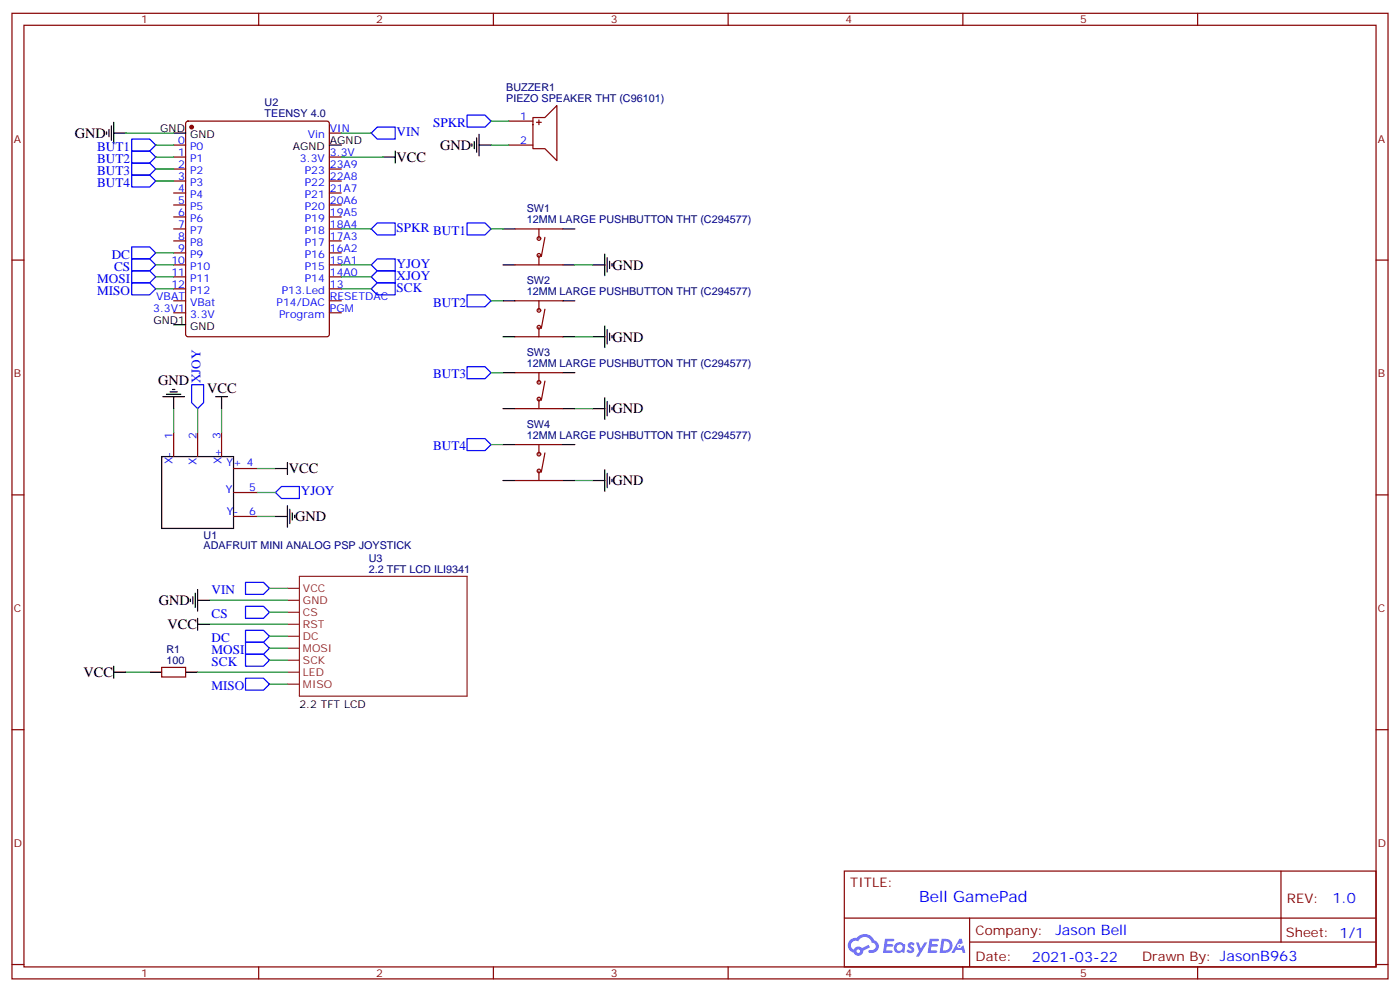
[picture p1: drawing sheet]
<svg xmlns="http://www.w3.org/2000/svg" width="412mm" height="292mm" viewBox="0 0 412 292" stroke-linecap="round" stroke-linejoin="round" font-family="sans-serif">
<g fill="none" stroke="#870000" stroke-width=".35">
<path d="M3.5 3.9h405.4v284.4h-405.4zM7.1 7.4h398.2v277.3h-398.2zM76.2 3.9v3.5M145.3 3.9v3.5M214.5 3.9v3.5M283.6 3.9v3.5M352.8 3.9v3.5M3.5 76.6h3.6M405.3 76.6h3.6M3.5 145.7h3.6M405.3 145.7h3.6M3.5 214.9h3.6"/>
<path d="M405.3 214.9h3.6M248.7 256.5h156.6v28.2h-156.6zM377.3 256.5v20.9M248.7 270.4h156.5M285.6 277.4h119.6M285.6 270.4v14.1M3.5 284h3.6M76.2 284.7v3.6M145.3 284.7v3.6M214.5 284.7v3.6M283.6 284.7v3.6M352.8 284.7v3.6"/>
<path d="M405.3 284h3.6"/>
</g>
<g fill="#5487ff">
<path d="M267.7 277.7a1.22 1.22 0 0 1 1.7 .2l-.4 .6a.47 .47 0 0 0-.3-.4 .47 .47 0 0 0-.5 .2l.1 .2a1.14 1.14 0 0 1 .8 1.8 1.14 1.14 0 0 1-1.9 0l-.2-.2 .5-.6 .7 .5a.29 .29 0 0 0 .3-.3 .29 .29 0 0 0-.2-.3 1.04 1.04 0 0 1-.6-1.7z"/>
<path d="M260.7 276.4h2.4l.3 .2-.2 .5-1.8 .1-.1 .8h1.5l.3 .4-.3 .4h-1.6l-.2 1.1h1.7l.2 .3-.2 .3-2.6 .1z"/>
<path d="M273.8 276.4h2.4l.3 .2-.1 .5-1.8 .1-.2 .8h1.6l.3 .4-.4 .4h-1.6l-.1 1.1h1.7l.2 .3-.2 .3-2.6 .1z"/>
<path d="M282.6 276.4h.7l.3 1.3-.6 .3a.69 .69 0 0 0-1 .3 .69 .69 0 0 0 .4 .9 .69 .69 0 0 0 .9-.6l.5-.2 .6 2.2h-.8l-.2-.9h-1.8l-.5 .9h-.8z"/>
<path d="M269.8 277.5h.8l.6 1.8 1.1-1.8h.9l-2.6 4.2h-.8l.9-1.5z"/>
<path d="M277.4 276.4l-.6 4.2h1.3a2.11 2.11 0 0 0 2.5-2.1 2.11 2.11 0 0 0-2.5-2.1zM278.1 277.2a1.39 1.39 0 0 1 1.7 1.4 1.39 1.39 0 0 1-1.8 1.3h-.3z"/>
<path d="M263.7 278.1a1.54 1.54 0 0 0-.1 2.1 1.54 1.54 0 0 0 2.2 .1l.6 .3 .3-2.3-.2-.3h-.4a1.49 1.49 0 0 0-2.4 .1zM264 279.1a.94 .94 0 0 1 1.8 0 .94 .94 0 0 1-1.8 0z"/>
<path d="M250.4 276.8a2.18 2.18 0 0 0 1.1 3.7 1.44 1.44 0 0 0 1.6 .9 1.44 1.44 0 0 0 1.2-1.4l2-1-.5-.8-1.9 1a1.47 1.47 0 0 0-2.4 .4 1.39 1.39 0 0 1-.7-1.9 1.39 1.39 0 0 1 2-.5 2.12 2.12 0 0 1 2.2-1.3 2.12 2.12 0 0 1 1.9 1.7 1.14 1.14 0 0 1 1.1 1.4 1.14 1.14 0 0 1-1.7 .7 .43 .43 0 0 0-.5 .4 .43 .43 0 0 0 .4 .5 1.98 1.98 0 0 0 2.5-1.2 1.98 1.98 0 0 0-1.2-2.6 3.1 3.1 0 0 0-5.3-.6l-.9 .1zM252.3 280.1a.55 .55 0 0 1 1.1 0 .55 .55 0 0 1-1.1 0z"/>
<circle cx="282.6" cy="278.5" r=".26"/>
</g>
<g fill="none" stroke="#870000" stroke-width=".35">
<path d="M54.9 35.9l.5-.2h40.9l.7 .4v62.4l-.4 .6-41.2 .1-.7-.5v-62.3zM97 39.2h3.5M149.9 35.7h7.1M157 34.6h3.5l3.5-3.5v16.2l-3.5-3.5h-3.5zM158 36h1.5M158.7 35.3v1.4M51.2 42.7h3.5M51.2 46.2h3.5M51.2 49.8h3.5M51.2 53.3h3.5M51.2 56.8h3.5M97 46.2h3.5"/>
<path d="M97 49.8h3.5M97 53.3h3.5M97 56.8h3.5M149.9 42.7h7.1M51.2 78h3.5M51.2 67.4h3.5M51.2 60.4h3.5M51.2 63.9h3.5M51.2 70.9h3.5M51.2 74.5h3.5M97 78h3.5M97 67.4h3.5"/>
<path d="M97 60.4h3.5M97 63.9h3.5M97 70.9h3.5M97 74.5h3.5M151.7 78h14.1M151.7 67.4h14.1M158.7 67.4v2.8M158.7 75.2v2.8M160.5 69.9l-1 5.6M51.2 88.6h3.5M51.2 81.5h3.5M51.2 85.1h3.5"/>
<path d="M51.2 92.1h3.5M97 88.6h3.5M97 81.5h3.5M97 85.1h3.5M97 92.1h3.5M151.7 99.2h14.1M151.7 88.6h14.1M158.7 88.6v2.8M158.7 96.3v2.9M160.5 91.1l-1 5.6M151.7 109.7h14.1M158.7 109.7v2.9"/>
<path d="M158.7 117.5v2.8M160.5 112.2l-1 5.7M51.2 127.4v7M58.2 127.4v7M65.3 127.4v7M68.8 138h7M151.7 120.3h14.1M151.7 130.9h14.1M158.7 130.9v2.8M158.7 138.7v2.8M160.5 133.4l-1 5.6M68.8 145h7"/>
<path d="M68.8 152.1h7M151.7 141.5h14.1M47.6 196.5h7.1v2.9h-7.1z"/>
<circle cx="158.7" cy="70.2" r=".53"/>
<circle cx="158.7" cy="75.2" r=".53"/>
<circle cx="158.7" cy="91.4" r=".53"/>
<circle cx="158.7" cy="96.3" r=".53"/>
<circle cx="158.7" cy="112.6" r=".53"/>
<circle cx="158.7" cy="117.5" r=".53"/>
<circle cx="158.7" cy="133.7" r=".53"/>
<circle cx="158.7" cy="138.7" r=".53"/>
</g>
<g fill="none" stroke="#000" stroke-width=".35">
<path d="M31.4 38.8v.7M32.1 38.1v2.2M32.8 37.1v4.2M33.5 39.2h3.5M33.5 36v6.4M51.2 39.2h3.5M141.1 39.5v6.4M97 42.7h3.5M112.9 46.2h3.5M116.4 44.5v3.5M139 42.4v.7M139.7 41.7v2.1"/>
<path d="M140.4 40.6v4.2M141.1 42.7h3.5M148.2 78h3.5M148.2 67.4h3.5M165.8 78h3.5M165.8 67.4h3.5M174.6 78h3.6M178.2 74.8v6.4M178.9 75.9v4.2M179.6 76.9v2.2M180.3 77.6v.8M51.2 95.6h3.5"/>
<path d="M148.2 99.2h3.5M148.2 88.6h3.5M165.8 99.2h3.5M165.8 88.6h3.5M174.6 99.2h3.6M178.2 96v6.3M178.9 97v4.3M179.6 98.1v2.1M180.3 98.8v.7M48 116.8h6.3M49 116.1h4.3M50.1 115.4h2.1"/>
<path d="M50.8 114.7h.7M51.2 116.8v3.5M63.5 116.8h3.5M65.3 116.8v3.5M148.2 109.7h3.5M165.8 109.7h3.5M178.2 117.2v6.3M178.9 118.2v4.2M179.6 119.3v2.1M180.3 120v.7M47.6 134.4h21.2v21.2h-21.2zM81.1 138h3.6"/>
<path d="M84.7 136.2v3.5M148.2 120.3h3.5M148.2 130.9h3.5M165.8 120.3h3.5M165.8 130.9h3.5M174.6 120.3h3.6M178.2 138.3v6.4M178.9 139.4v4.2M81.1 152.1h3.6M84.7 148.9v6.4M85.4 150v4.2M86.1 151v2.1"/>
<path d="M86.8 151.7v.7M148.2 141.5h3.5M165.8 141.5h3.5M174.6 141.5h3.6M179.6 140.4v2.2M180.3 141.1v.8M56.1 176.4v.7M56.8 175.7v2.1M57.5 174.7v4.2M58.2 176.8h3.5M58.2 173.6v6.4M33.5 197.9h3.5"/>
<path d="M33.5 196.2v3.5M44.1 197.9h3.5M54.7 197.9h3.5M58.2 182.1v3.5M58.2 183.8h3.5"/>
</g>
<circle cx="56.4" cy="37.4" r=".53" fill="#870000" stroke="#870000" stroke-width=".35"/>
<path d="M84.7 176.8h3.5M84.7 173.2h3.5M88.2 169.7h49.4v35.3h-49.4zM84.7 197.9h3.5M84.7 194.4h3.5M84.7 190.9h3.5M84.7 187.4h3.5M84.7 183.8h3.5M84.7 180.3h3.5M84.7 201.5h3.5" fill="none" stroke="#8c2424" stroke-width=".35"/>
<g fill="none" stroke="#008700" stroke-width=".35">
<path d="M37 39.2h14.2M100.5 39.2h8.9M144.6 35.7h5.3M45.9 46.2h5.3M45.9 42.7h5.3M45.9 49.8h5.3M45.9 53.3h5.3M100.5 46.2h12.4M144.6 42.7h5.3M45.9 74.5h5.3M45.9 78h5.3M100.5 78h8.9"/>
<path d="M100.5 67.4h8.9M144.6 67.4h3.6M169.3 78h5.3M45.9 81.5h5.3M45.9 85.1h5.3M100.5 81.5h8.9M100.5 85.1h8.9M144.6 88.6h3.6M169.3 99.2h5.3M144.6 109.7h3.6M51.2 120.3v7.1M58.2 120.3v7.1"/>
<path d="M65.3 120.3v7.1M75.8 138h5.3M144.6 130.9h3.6M169.3 120.3h5.3M75.8 152.1h5.3M75.8 145h5.3M169.3 141.5h5.3M61.7 176.8h23M79.4 173.2h5.3M37 197.9h7.1M58.2 197.9h26.5M61.7 183.8h23"/>
<path d="M79.4 180.3h5.3M79.4 187.4h5.3M79.4 190.9h5.3M79.4 194.4h5.3M79.4 201.5h5.3"/>
</g>
<g fill="none" stroke="#00f" stroke-width=".35">
<path d="M109.4 39.2l1.7-1.8h5.3v3.6h-5.3zM137.6 33.9h5.3l1.7 1.8-1.7 1.7h-5.3zM38.8 41h5.3l1.8 1.7-1.8 1.8h-5.3zM38.8 44.5h5.3l1.8 1.7-1.8 1.8h-5.3zM38.8 48h5.3l1.8 1.8-1.8 1.7h-5.3zM38.8 51.5h5.3l1.8 1.8-1.8 1.8h-5.3zM38.8 79.8h5.3l1.8 1.7-1.8 1.8h-5.3zM38.8 76.2h5.3l1.8 1.8-1.8 1.8h-5.3zM38.8 72.7h5.3l1.8 1.8-1.8 1.7h-5.3zM109.4 67.4l1.7-1.7h5.3v3.5h-5.3zM109.4 78l1.7-1.8h5.3v3.6h-5.3zM137.6 65.7h5.3l1.7 1.7-1.7 1.8h-5.3z"/>
<path d="M38.8 83.3h5.3l1.8 1.8-1.8 1.7h-5.3zM109.4 81.5l1.7-1.7h5.3v3.5h-5.3zM109.4 85.1l1.7-1.8h5.3v3.5h-5.3zM137.6 86.8h5.3l1.7 1.8-1.7 1.7h-5.3zM56.4 113.3h3.6v5.3l-1.8 1.7-1.8-1.7zM137.6 108h5.3l1.7 1.7-1.7 1.8h-5.3zM137.6 129.2h5.3l1.7 1.7-1.7 1.8h-5.3zM81.1 145l1.8-1.7h5.3v3.5h-5.3zM72.3 171.5h5.3l1.8 1.7-1.8 1.8h-5.3zM72.3 178.5h5.3l1.8 1.8-1.8 1.8h-5.3zM72.3 185.6h5.3l1.8 1.8-1.8 1.7h-5.3zM72.3 189.1h5.3l1.8 1.8-1.8 1.8h-5.3z"/>
<path d="M72.3 192.7h5.3l1.8 1.7-1.8 1.8h-5.3zM72.3 199.7h5.3l1.8 1.8-1.8 1.7h-5.3z"/>
</g>
<text font-size="4.6" fill="#00f" x="270.8" y="265.5">Bell GamePad</text>
<g font-size="4.2">
<text x="22" y="40.6">GND</text>
<text x="116.8" y="47.7">VCC</text>
<text x="129.6" y="44.2">GND</text>
<text x="180.4" y="79.4">GND</text>
<text x="180.4" y="100.6">GND</text>
<text x="46.6" y="113.5">GND</text>
<text x="61" y="115.6">VCC</text>
<text x="180.4" y="121.7">GND</text>
<text x="85.1" y="139.4">VCC</text>
<text x="180.4" y="142.9">GND</text>
<text x="87" y="153.5">GND</text>
<text x="46.7" y="178.3">GND</text>
<text x="49.3" y="185.3">VCC</text>
<text x="24.6" y="199.4">VCC</text>
</g>
<g font-size="4.2" fill="#00f">
<text x="392.5" y="265.8">1.0</text>
<text x="310.9" y="275.3">Jason Bell</text>
<text x="304" y="283.1">2021-03-22</text>
</g>
<g font-size="3.9" fill="#00f">
<text x="116.8" y="40">VIN</text>
<text x="127.6" y="37.3">SPKR</text>
<text x="28.6" y="44.5">BUT1</text>
<text x="28.6" y="48">BUT2</text>
<text x="28.6" y="51.5">BUT3</text>
<text x="28.6" y="55.1">BUT4</text>
<text x="116.8" y="68.3">SPKR BUT1</text>
<text x="32.9" y="76.2">DC</text>
<text x="28.6" y="83.3">MOSI</text>
<text x="33.6" y="79.8">CS</text>
<text x="116.8" y="78.9">YJOY</text>
<text x="116.8" y="82.4">XJOY</text>
<text x="28.6" y="86.8">MISO</text>
<text x="116.8" y="85.9">SCK</text>
<text x="127.6" y="90.3">BUT2</text>
<text x="59.1" y="112.9" transform="rotate(-90 59.1 112.9)">XJOY</text>
<text x="127.6" y="111.4">BUT3</text>
<text x="127.6" y="132.6">BUT4</text>
<text x="88.6" y="145.9">YJOY</text>
<text x="62.3" y="174.9">VIN</text>
<text x="62.3" y="182">CS</text>
<text x="62.3" y="189">DC</text>
<text x="62.3" y="192.6">MOSI</text>
<text x="62.3" y="196.1">SCK</text>
<text x="62.3" y="203.1">MISO</text>
</g>
<g font-size="3.9" fill="#800">
<text x="250.5" y="261.1">TITLE:</text>
<text x="379.1" y="265.8">REV:</text>
<text x="287.4" y="275.3">Company:</text>
<text x="378.7" y="275.9">Sheet: 1/1</text>
<text x="287.4" y="283">Date:</text>
<text x="336.4" y="283.1">Drawn By: JasonB963</text>
</g>
<g font-size="3.2" fill="#800">
<text x="41.6" y="6.9">1</text>
<text x="110.8" y="6.9">2</text>
<text x="179.9" y="6.9">3</text>
<text x="249.1" y="6.9">4</text>
<text x="318.2" y="6.9">5</text>
<text x="4.1" y="42">A</text>
<text x="405.9" y="42">A</text>
<text x="4.1" y="111.2">B</text>
<text x="405.9" y="111.2">B</text>
<text x="4.1" y="180.3">C</text>
<text x="405.9" y="180.3">C</text>
<text x="4.1" y="249.4">D</text>
<text x="405.9" y="249.4">D</text>
<text x="41.6" y="287.7">1</text>
<text x="110.8" y="287.7">2</text>
<text x="179.9" y="287.7">3</text>
<text x="249.1" y="287.7">4</text>
<text x="318.2" y="287.7">5</text>
</g>
<g font-size="3.2" fill="#000080">
<text x="149.1" y="26.8">BUZZER1</text>
<text x="77.9" y="34.4">TEENSY 4.0</text>
<text x="77.9" y="31.2">U2</text>
<text x="149.1" y="30">PIEZO SPEAKER THT (C96101)</text>
<text x="155.2" y="65.7">12MM LARGE PUSHBUTTON THT (C294577)</text>
<text x="155.2" y="62.4">SW1</text>
<text x="155.2" y="83.6">SW2</text>
<text x="155.2" y="86.8">12MM LARGE PUSHBUTTON THT (C294577)</text>
<text x="155.2" y="108">12MM LARGE PUSHBUTTON THT (C294577)</text>
<text x="155.2" y="104.8">SW3</text>
<text x="155.2" y="125.9">SW4</text>
<text x="155.2" y="129.2">12MM LARGE PUSHBUTTON THT (C294577)</text>
<text x="60" y="161.7">ADAFRUIT MINI ANALOG PSP JOYSTICK</text>
<text x="60" y="158.6">U1</text>
<text x="108.6" y="165.4">U3</text>
<text x="108.6" y="168.7">2.2 TFT LCD ILI9341</text>
<text x="49" y="195.5">100</text>
<text x="49" y="192.2">R1</text>
</g>
<g font-size="3.2" fill="#00f">
<text x="153.2" y="35.3">1</text>
<text x="90.7" y="40.6">Vin</text>
<text x="97.2" y="38.8">VIN</text>
<text x="52.5" y="42.4">0</text>
<text x="52.5" y="45.9">1</text>
<text x="56" y="44.1">P0</text>
<text x="56" y="47.7">P1</text>
<text x="88.4" y="47.7">3.3V</text>
<text x="97.2" y="45.9">3.3V</text>
<text x="153.2" y="42.4">2</text>
<text x="52.5" y="49.4">2</text>
<text x="52.5" y="53">3</text>
<text x="56" y="51.2">P2</text>
<text x="89.8" y="51.2">P23</text>
<text x="97.2" y="53">22A8</text>
<text x="97.2" y="49.4">23A9</text>
<text x="52.5" y="56.5">4</text>
<text x="56" y="54.7">P3</text>
<text x="56" y="58.2">P4</text>
<text x="89.8" y="58.2">P21</text>
<text x="89.8" y="54.7">P22</text>
<text x="97.2" y="56.5">21A7</text>
<text x="52.5" y="60">5</text>
<text x="52.5" y="63.5">6</text>
<text x="56" y="61.8">P5</text>
<text x="56" y="65.3">P6</text>
<text x="89.8" y="65.3">P19</text>
<text x="89.8" y="61.8">P20</text>
<text x="97.2" y="63.5">19A5</text>
<text x="97.2" y="60">20A6</text>
<text x="52.5" y="67.1">7</text>
<text x="52.5" y="70.6">8</text>
<text x="56" y="68.8">P7</text>
<text x="89.8" y="68.8">P18</text>
<text x="97.2" y="70.6">17A3</text>
<text x="97.2" y="67.1">18A4</text>
<text x="50.5" y="77.6">10</text>
<text x="52.5" y="74.1">9</text>
<text x="56" y="72.4">P8</text>
<text x="56" y="75.9">P9</text>
<text x="89.8" y="75.9">P16</text>
<text x="89.8" y="72.4">P17</text>
<text x="97.2" y="77.6">15A1</text>
<text x="97.2" y="74.1">16A2</text>
<text x="50.5" y="81.2">11</text>
<text x="56" y="79.4">P10</text>
<text x="56" y="82.9">P11</text>
<text x="89.8" y="82.9">P14</text>
<text x="89.8" y="79.4">P15</text>
<text x="97.2" y="81.2">14A0</text>
<text x="46" y="88.2">VBAT</text>
<text x="50.5" y="84.7">12</text>
<text x="56" y="86.5">P12</text>
<text x="56" y="90">VBat</text>
<text x="81.5" y="90">P14/DAC</text>
<text x="83" y="86.5">P13.Led</text>
<text x="97.2" y="88.2">RESETDAC</text>
<text x="97.2" y="84.7">13</text>
<text x="45.1" y="91.8">3.3V1</text>
<text x="56" y="93.5">3.3V</text>
<text x="82.2" y="93.5">Program</text>
<text x="97.2" y="91.8">PGM</text>
<text x="50.8" y="129.2" transform="rotate(-90 50.8 129.2)">1</text>
<text x="57.9" y="129.2" transform="rotate(-90 57.9 129.2)">2</text>
<text x="64.9" y="129.2" transform="rotate(-90 64.9 129.2)">3</text>
<text x="50.8" y="136.6" transform="rotate(-90 50.8 136.6)">X-</text>
<text x="57.9" y="137" transform="rotate(-90 57.9 137)">X</text>
<text x="65.3" y="136.7" transform="rotate(-90 65.3 136.7)">X+</text>
<text x="66.7" y="137.3">Y+ 4</text>
<text x="66.5" y="145">Y</text>
<text x="73.4" y="144.7">5</text>
<text x="66.8" y="151.7">Y-</text>
<text x="73.4" y="151.7">6</text>
</g>
<g font-size="3.2">
<text x="47.2" y="38.8">GND</text>
<text x="56" y="40.6">GND</text>
<text x="86.3" y="44.1">AGND</text>
<text x="97.2" y="42.4">AGND</text>
<text x="45.2" y="95.3">GND1</text>
<text x="56" y="97">GND</text>
<text x="88.2" y="208.5">2.2 TFT LCD</text>
</g>
<g font-size="3.2" fill="#8d2323">
<text x="89.3" y="177.8">GND</text>
<text x="89.3" y="174.3">VCC</text>
<text x="89.3" y="184.9">RST</text>
<text x="89.3" y="181.4">CS</text>
<text x="89.3" y="191.9">MOSI</text>
<text x="89.3" y="188.4">DC</text>
<text x="89.3" y="195.5">SCK</text>
<text x="89.3" y="202.5">MISO</text>
<text x="89.3" y="199">LED</text>
</g>
</svg>
